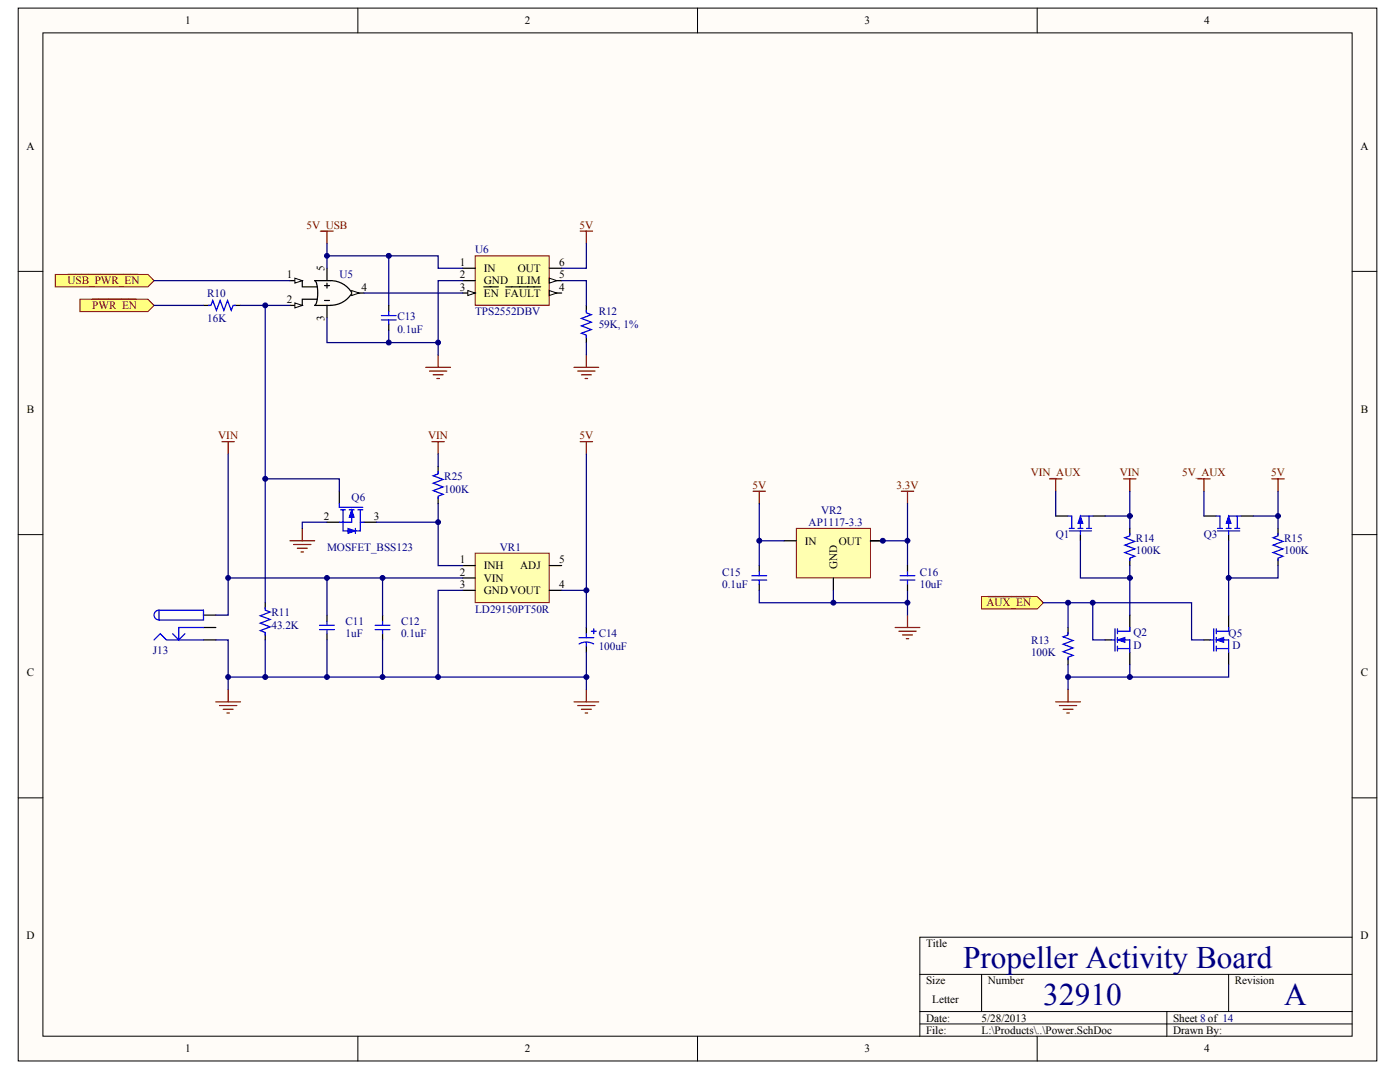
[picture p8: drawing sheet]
<svg xmlns="http://www.w3.org/2000/svg" width="271mm" height="207mm" viewBox="0 0 271 207" stroke-linecap="round" stroke-linejoin="round" font-family="sans-serif">
<g fill="#fffcf8" stroke="#000" stroke-width=".19">
<path d="M3.5 1.6h263v203.5h-263z"/>
<path d="M8.3 6.4h253.4v194h-253.4z"/>
</g>
<g fill="none" stroke="#000" stroke-width=".19">
<path d="M69.3 1.6v4.8M135 1.6v4.8M200.7 1.6v4.8M3.5 52.5h4.8M261.7 52.5h4.8M3.5 103.4h4.8M261.7 103.4h4.8M3.5 154.3h4.8M261.7 154.3h4.8M178 188.4h83.7M178 195.6h83.7M178 198h83.7"/>
<path d="M190 188.4v7.2M225.8 195.6v4.8M237.8 188.4v7.2M261.7 181.2h-83.7v19.2M69.3 200.4v4.8M135 200.4v4.8M200.7 200.4v4.8"/>
</g>
<path d="M15.5 57.9h13.1l1.2 1.2-1.2 1.2h-13.1z" fill-rule="evenodd" fill="#ffff80" stroke="#800000" stroke-width=".19"/>
<path d="M17.9 57.9h8.4" fill="none" stroke="#800000" stroke-width=".24"/>
<path d="M190 115.3h10.7l1.2 1.2-1.2 1.2h-10.7z" fill-rule="evenodd" fill="#ffff80" stroke="#800000" stroke-width=".19"/>
<path d="M191.1 115.3h8.4" fill="none" stroke="#800000" stroke-width=".24"/>
<path d="M10.7 53.1h17.9l1.2 1.2-1.2 1.2h-17.9z" fill-rule="evenodd" fill="#ffff80" stroke="#800000" stroke-width=".19"/>
<path d="M13.1 53.1h13.6M204.3 135.7h4.8M205 136.4h3.4M205.7 137.1h2M206.5 137.9h.4M206.7 133.3v2.4" fill="none" stroke="#800000" stroke-width=".24"/>
<path d="M233 99.8h2.4M240.2 99.8h2.3M51.3 116.5v1.2M63.3 118.9v1.2M74 118.9v1.2M237.8 103.4v1.2M51.3 122.5v1.2M63.3 122.5v1.2M74 122.5v1.2M113.5 121.3v1.2M113.5 124.9v1.2" fill="none" stroke="#000" stroke-width=".24"/>
<g fill="none" stroke="#00f" stroke-width=".24">
<path d="M235.4 99.8h.7v2.4M239.4 99.8v2.4M240.2 99.8h-2.4v2.4M51.3 117.5v.5l1 .3-1.9 .8 1.9 .7-1.9 .7 1.9 .7-1.9 .7 .9 .4v.5M235.6 102.6h4.3M235.6 102.2h1M237.3 102.2h.9M237.8 102.6v.8M239 102.2h.9M61.8 120.9h2.9M61.8 121.7h2.9M63.3 120.1v.8"/>
<path d="M63.3 121.7v.8M72.6 120.9h2.9M72.6 121.7h2.9M74 120.1v.8M74 121.7v.8M112 123.3h2.9M112.1 124.5a2.8 2.8 0 0 1 2.8 0M113.5 122.5v.8M113.5 124.1v.8M114.4 122.1h1M114.9 121.6v.9"/>
</g>
<path d="M237.8 99.8l.4 1.4h-.9z" fill="#00f" stroke="#00f" stroke-width=".19"/>
<path d="M92 49.5h14.3v9.5h-14.3z" fill="#ffffb0" stroke="#800000" stroke-width=".19"/>
<path d="M106.3 51.9h2.4M106.3 54.3h2.4" fill="none" stroke="#000" stroke-width=".24"/>
<path d="M106.3 53.8l1.4 .5-1.4 .4z" fill="#fffcf8" stroke="#000" stroke-width=".19"/>
<path d="M106.3 56.7h2.4" fill="none" stroke="#000" stroke-width=".24"/>
<path d="M106.3 56.2l1.4 .5-1.4 .4z" fill="#fffcf8" stroke="#000" stroke-width=".19"/>
<path d="M89.6 56.7h2.4M97.9 55.5h6.7" fill="none" stroke="#000" stroke-width=".24"/>
<path d="M90.5 56.2l1.5 .5-1.5 .4z" fill="#fffcf8" stroke="#000" stroke-width=".19"/>
<g fill="none" stroke="#000" stroke-width=".24">
<path d="M39.4 59.1h1.2M45.4 59.1h1.1M56.1 54.3h2.4v1.2h2.9M60.9 59.1h3.1M61.4 57.9h-2.9v1.2M64 59a4.8 4.8 0 0 0 4.1-2.3 4.8 4.8 0 0 0-4.1-2.4h-3.1a3.9 3.9 0 0 1 .6 3.1 1.89 1.89 0 0 1-.6 1.6M89.6 54.3h2.4M89.6 51.9h2.4M93.6 55.5h2.8M113.5 59.1v1.2M113.5 65v1.2M39.4 118.9h2.4"/>
<path d="M218.6 102.2v1.2M218.6 108.2v1.2M39.4 123.7h2.4M39.4 121.3h2.4"/>
</g>
<path d="M40.3 59.1h.5l.4-1 .7 1.9 .7-1.9 .7 1.9 .7-1.9 .8 1.9 .3-.9h.5M113.5 60v.5l.9 .4-1.9 .7 1.9 .7-1.9 .7 1.9 .7-1.9 .7 1 .4v.5M30.8 118h8.6v1.9h-8.6zM30.8 118a.95 .95 0 0 0-1 .9 .95 .95 0 0 0 1 1M218.6 103.1v.5l-.9 .4 1.9 .7-1.9 .7 1.9 .7-1.9 .7 1.9 .8-1 .3v.5M29.8 123.7l1.2-1.2 1.2 1.2h7.2M35.8 122.5l-1.2 1.2M39.4 121.3h-4.8v2.4l-1.2-1.2" fill="none" stroke="#00f" stroke-width=".24"/>
<path d="M111.1 71h4.8M111.8 71.7h3.3M112.5 72.5h1.9M113.2 73.2h.5M113.5 68.6v2.4" fill="none" stroke="#800000" stroke-width=".24"/>
<path d="M57.1 53.8l1.4 .5-1.4 .4z" fill="#fffcf8" stroke="#000" stroke-width=".19"/>
<path d="M56.1 59.1h2.4" fill="none" stroke="#000" stroke-width=".24"/>
<path d="M57.1 58.6l1.4 .5-1.4 .4z" fill="#fffcf8" stroke="#000" stroke-width=".19"/>
<path d="M68.1 56.7h2.4" fill="none" stroke="#000" stroke-width=".24"/>
<path d="M68.1 56.2l1.4 .5-1.4 .4z" fill="#fffcf8" stroke="#000" stroke-width=".19"/>
<path d="M62.8 58.1h1M62.8 55.2h1M63.3 51.9v2.4M63.3 54.7v1M63.3 59.1v2.3" fill="none" stroke="#000" stroke-width=".24"/>
<path d="M29.8 54.3h26.3M70.5 56.7h19.1" fill="none" stroke="#000080" stroke-width=".24"/>
<g fill="none" stroke="#800000" stroke-width=".24">
<path d="M62.1 44.7h2.4M63.3 44.7v2.4M43 85.4h2.4M44.2 85.4v2.4M145.7 95h2.4M146.9 95v2.4M174.4 95h2.4M175.6 95v2.4M231.8 92.6h2.4M233 92.6v2.4M41.8 135.7h4.7M42.5 136.4h3.3"/>
<path d="M43.2 137.1h1.9M43.9 137.9h.5M44.2 133.3v2.4"/>
</g>
<path d="M154.1 102.2h14.4v9.5h-14.4z" fill="#ffffb0" stroke="#800000" stroke-width=".19"/>
<g fill="none" stroke="#000" stroke-width=".24">
<path d="M204.3 99.8h2.4M211.5 99.8h2.4M151.7 104.6h2.4M161.3 111.8v2.3M168.5 104.6h2.3M209.1 103.4v1.2M218.6 118.9v2.4M237.8 118.9v2.4M247.3 102.2v1.2M247.3 108.2v1.2M206.7 121.3v1.2M206.7 127.3v1.2"/>
<path d="M213.9 123.7h1.2M218.6 126.1v2.4M233 123.7h1.2M237.8 126.1v2.4"/>
</g>
<path d="M29.8 59.1h9.6M63.3 47.1v4.8M75.2 63.8v2.4M175.6 97.4v12M204.3 95v4.8M233 95v4.8M211.5 116.5v7.2h2.4M51.3 123.7v7.2M206.7 128.5v4.8M218.6 128.5v2.4" fill="none" stroke="#000080" stroke-width=".24"/>
<g fill="none" stroke="#00f" stroke-width=".24">
<path d="M206.7 99.8h.7v2.4M210.8 99.8v2.4M211.5 99.8h-2.4v2.4M206.9 102.6h4.3M206.9 102.2h1M208.6 102.2h1M209.1 102.6v.8M210.3 102.2h.9M247.3 103.1v.5l-.9 .4 1.9 .7-1.9 .7 1.9 .7-1.9 .7 1.9 .8-1 .3v.5M206.7 122.3v.5l-1 .3 2 .7-2 .8 2 .7-2 .7 2 .7-1 .4v.5M215.1 123.7h.7M215.8 121.6v4.3"/>
<path d="M216.3 123.7h2.3v2.4M216.3 125.4h2.3M216.3 121.6v.9M216.3 123.2v1M216.3 124.9v1M218.6 121.3v.8h-2.3M234.2 123.7h.7M234.9 121.6v4.3M235.4 123.7h2.4v2.4M235.4 125.4h2.4M235.4 121.6v.9M235.4 123.2v1"/>
<path d="M235.4 124.9v1M237.8 121.3v.8h-2.4"/>
</g>
<g fill="#00f" stroke="#00f" stroke-width=".19">
<path d="M216.3 123.7l1.4-.5v1z"/>
<path d="M209.1 99.8l.5 1.4h-1z"/>
<path d="M235.4 123.7l1.4-.5v1z"/>
</g>
<path d="M203.1 92.6h2.4M204.3 92.6v2.4" fill="none" stroke="#800000" stroke-width=".24"/>
<path d="M92 107h14.3v9.5h-14.3z" fill="#ffffb0" stroke="#800000" stroke-width=".19"/>
<g fill="none" stroke="#000" stroke-width=".24">
<path d="M75.2 59.1v1.2M75.2 62.6v1.2M65.7 95v2.4M84.8 90.2v1.2M84.8 96.2v1.2M63.3 101h2.4M70.5 101h2.3M89.6 109.4h2.4M89.6 111.8h2.4M89.6 114.1h2.4M106.3 109.4h2.4M106.3 114.1h2.4"/>
<path d="M146.9 109.4v1.2M146.9 112.9v1.2M175.6 109.4v1.2M175.6 112.9v1.2"/>
</g>
<g fill="none" stroke="#000080" stroke-width=".24">
<path d="M46.5 59.1h9.6M51.3 59.1v57.4M63.3 49.5h21.5v2.4h4.8M75.2 49.5v9.6M89.6 54.3h-4.8v11.9M108.7 54.3h4.8v4.8M113.5 47.1v4.8h-4.8M63.3 61.4v4.8h21.5M84.8 66.2v2.4M113.5 66.2v2.4M44.2 87.8v31.1h-2.4M51.3 92.6h14.4v2.4"/>
<path d="M84.8 87.8v2.4M84.8 97.4v3.6M113.5 87.8v33.5M146.9 97.4v12M213.9 99.8h4.7M218.6 95v7.2M242.5 99.8h4.8M247.3 95v7.2M44.2 111.8h45.4M63.3 101h-4.8v1.2M63.3 111.8v7.1M72.8 101h12"/>
<path d="M74 111.8v7.1M84.8 101v8.4h4.8M89.6 114.1h-4.8v16.8M108.7 114.1h4.8M146.9 114.1v2.4h28.7M146.9 104.6h4.8M161.3 114.1v2.4M170.8 104.6h4.8M175.6 114.1v4.8M201.9 116.5h28.7v7.2h2.4M206.7 116.5v4.8M209.1 104.6v7.2h9.5"/>
<path d="M218.6 109.4v9.5M237.8 104.6v14.3M247.3 109.4v2.4h-9.5M41.8 123.7h2.4v9.6M44.2 130.9h69.3M63.3 123.7v7.2M74 123.7v7.2M113.5 126.1v7.2M237.8 128.5v2.4h-31.1"/>
</g>
<g fill="none" stroke="#800000" stroke-width=".24">
<path d="M112.3 44.7h2.4M113.5 44.7v2.4M82.4 71h4.8M83.1 71.7h3.4M83.8 72.5h1.9M84.6 73.2h.4M84.8 68.6v2.4M83.6 85.4h2.4M84.8 85.4v2.4M112.3 85.4h2.4M113.5 85.4v2.4M217.5 92.6h2.3"/>
<path d="M218.6 92.6v2.4M246.1 92.6h2.4M247.3 92.6v2.4M56.1 104.6h4.8M56.8 105.3h3.4M57.5 106h2M58.3 106.7h.4M58.5 102.2v2.4M175.6 118.9v2.4M111.1 135.7h4.8M111.8 136.4h3.3M112.5 137.1h1.9"/>
<path d="M113.2 137.9h.5M113.5 133.3v2.4M173.2 121.3h4.8M173.9 122.1h3.4M174.7 122.8h1.9M175.4 123.5h.5"/>
</g>
<g fill="none" stroke="#00f" stroke-width=".24">
<path d="M73.8 61h2.9M73.8 61.9h2.9M75.2 60.3v.7M75.2 61.9v.7M65.7 97.4v.7h4.5M65.9 98.6h1M66.4 98.6v4h.9M67.6 98.6h.9M68.1 98.6v2.4h-2.4M69.3 98.6h.9M69.7 98.6v4h-1.6M84.8 91.2v.4l-1 .4 1.9 .7-1.9 .7 1.9 .7-1.9 .8 1.9 .7-.9 .3v.5"/>
<path d="M68.8 102.2v.9M69.7 101h.8M145.5 111.3h2.9M145.5 112.2h2.9M146.9 110.6v.7M146.9 112.2v.7M174.2 111.3h2.9M174.2 112.2h2.9M175.6 110.6v.7M175.6 112.2v.7"/>
</g>
<g fill="#00f" stroke="#00f" stroke-width=".19">
<path d="M68.1 98.6l.4 1.4h-.9z"/>
<path d="M67.3 102.2l1.5 .4-1.5 .5z"/>
</g>
<g fill="#000080" stroke="#000080" stroke-width=".19">
<circle cx="44.1" cy="130.9" r=".47"/>
<circle cx="44.1" cy="111.7" r=".47"/>
<circle cx="51.3" cy="130.9" r=".47"/>
<circle cx="51.3" cy="92.6" r=".47"/>
<circle cx="51.3" cy="59" r=".47"/>
<circle cx="63.3" cy="130.9" r=".47"/>
<circle cx="63.3" cy="111.7" r=".47"/>
<circle cx="63.3" cy="49.5" r=".47"/>
<circle cx="74" cy="130.9" r=".47"/>
<circle cx="74" cy="111.7" r=".47"/>
<circle cx="75.2" cy="66.2" r=".47"/>
<circle cx="75.2" cy="49.5" r=".47"/>
<circle cx="84.8" cy="130.9" r=".47"/>
<circle cx="84.8" cy="101" r=".47"/>
<circle cx="84.8" cy="66.2" r=".47"/>
<circle cx="113.5" cy="130.9" r=".47"/>
<circle cx="113.5" cy="114.1" r=".47"/>
<circle cx="146.9" cy="104.6" r=".47"/>
<circle cx="161.3" cy="116.5" r=".47"/>
<circle cx="170.8" cy="104.6" r=".47"/>
<circle cx="175.6" cy="116.5" r=".47"/>
<circle cx="175.6" cy="104.6" r=".47"/>
<circle cx="206.7" cy="130.9" r=".47"/>
<circle cx="206.7" cy="116.5" r=".47"/>
<circle cx="211.5" cy="116.5" r=".47"/>
<circle cx="218.7" cy="130.9" r=".47"/>
<circle cx="218.7" cy="111.7" r=".47"/>
<circle cx="218.7" cy="99.8" r=".47"/>
<circle cx="237.8" cy="111.7" r=".47"/>
<circle cx="247.3" cy="99.8" r=".47"/>
</g>
<g font-size="6.1" fill="#000080">
<text x="186.4" y="187.1">Propeller Activity Board</text>
<text x="201.9" y="194.3">32910</text>
<text x="248.5" y="194.3">A</text>
</g>
<g font-size="2.2">
<text x="35.8" y="4.7">1</text>
<text x="101.6" y="4.7">2</text>
<text x="167.3" y="4.7">3</text>
<text x="233" y="4.7">4</text>
<text x="5.1" y="29">A</text>
<text x="263.3" y="29">A</text>
<text x="55.5" y="53.8">1</text>
<text x="62.8" y="52.3" transform="rotate(-90 62.8 52.3)">5</text>
<text x="89" y="53.8">2</text>
<text x="89" y="51.4">1</text>
<text x="93.6" y="52.6">IN</text>
<text x="100.2" y="52.6">OUT</text>
<text x="108.2" y="51.4">6</text>
<text x="108.2" y="53.8">5</text>
<text x="55.5" y="58.6">2</text>
<text x="70" y="56.2">4</text>
<text x="89" y="56.2">3</text>
<text x="93.6" y="57.4">EN FAULT</text>
<text x="93.6" y="55">GND</text>
<text x="100" y="55">ILIM</text>
<text x="108.2" y="56.2">4</text>
<text x="62.8" y="62" transform="rotate(-90 62.8 62)">3</text>
<text x="5.2" y="79.8">B</text>
<text x="263.3" y="79.8">B</text>
<text x="62.7" y="100.5">2</text>
<text x="72.4" y="100.5">3</text>
<text x="155.8" y="105.3">IN</text>
<text x="162.3" y="105.3">OUT</text>
<text x="89" y="108.9">1</text>
<text x="89" y="111.3">2</text>
<text x="89" y="113.7">3</text>
<text x="93.6" y="110.1">INH</text>
<text x="93.6" y="112.5">VIN</text>
<text x="100.7" y="110.1">ADJ</text>
<text x="108.2" y="113.7">4</text>
<text x="108.2" y="108.9">5</text>
<text x="162" y="110.1" transform="rotate(-90 162 110.1)">GND</text>
<text x="93.6" y="114.9">GNDVOUT</text>
<text x="5.2" y="130.7">C</text>
<text x="263.3" y="130.7">C</text>
<text x="5.1" y="181.7">D</text>
<text x="179.2" y="183.1">Title</text>
<text x="263.3" y="181.7">D</text>
<text x="179.2" y="190.3">Size</text>
<text x="191.2" y="190.3">Number</text>
<text x="239" y="190.3">Revision</text>
<text x="179.2" y="197.5">Date:</text>
<text x="180.4" y="193.9">Letter</text>
<text x="190" y="197.5">5/28/2013</text>
<text x="227" y="197.5">Sheet 8 of 14</text>
<text x="35.8" y="203.5">1</text>
<text x="101.6" y="203.5">2</text>
<text x="167.3" y="203.5">3</text>
<text x="179.2" y="199.9">File:</text>
<text x="190" y="199.9">L:\Products\..\Power.SchDoc</text>
<text x="227" y="199.9">Drawn By:</text>
<text x="233" y="203.5">4</text>
</g>
<g font-size="2.2" fill="#800000">
<text x="59.3" y="44.2">5V_USB</text>
<text x="112.1" y="44.2">5V</text>
<text x="13.1" y="55">USB_PWR_EN</text>
<text x="17.9" y="59.8">PWR_EN</text>
<text x="42.2" y="84.9">VIN</text>
<text x="82.9" y="84.9">VIN</text>
<text x="112.1" y="84.9">5V</text>
<text x="145.6" y="94.5">5V</text>
<text x="173.5" y="94.5">3.3V</text>
<text x="199.5" y="92.1">VIN_AUX</text>
<text x="216.7" y="92.1">VIN</text>
<text x="228.8" y="92.1">5V_AUX</text>
<text x="246" y="92.1">5V</text>
<text x="190.9" y="117.3">AUX_EN</text>
</g>
<g font-size="2.2" fill="#000080">
<text x="65.7" y="53.8">U5</text>
<text x="92" y="49">U6</text>
<text x="40.1" y="57.4">R10</text>
<text x="40.1" y="62.2">16K</text>
<text x="76.9" y="64.3">0.1uF</text>
<text x="76.9" y="61.9">C13</text>
<text x="92" y="61">TPS2552DBV</text>
<text x="115.9" y="63.4">59K, 1%</text>
<text x="115.9" y="61">R12</text>
<text x="86" y="95.2">100K</text>
<text x="86" y="92.8">R25</text>
<text x="68.1" y="96.9">Q6</text>
<text x="156.5" y="101.7">AP1117-3.3</text>
<text x="158.9" y="99.3">VR2</text>
<text x="63.3" y="106.5">MOSFET_BSS123</text>
<text x="96.7" y="106.5">VR1</text>
<text x="204.3" y="104.1">Q1</text>
<text x="219.8" y="107.2">100K</text>
<text x="219.8" y="104.8">R14</text>
<text x="233" y="104.1">Q3</text>
<text x="248.5" y="107.2">100K</text>
<text x="248.5" y="104.8">R15</text>
<text x="139.8" y="113.7">0.1uF</text>
<text x="139.8" y="111.3">C15</text>
<text x="178" y="113.7">10uF</text>
<text x="178" y="111.3">C16</text>
<text x="52.5" y="119.2">R11</text>
<text x="92" y="118.5">LD29150PT50R</text>
<text x="52.5" y="121.6">43.2K</text>
<text x="66.9" y="123.3">1uF</text>
<text x="66.9" y="120.9">C11</text>
<text x="77.6" y="123.3">0.1uF</text>
<text x="77.6" y="120.9">C12</text>
<text x="115.9" y="125.7">100uF</text>
<text x="115.9" y="123.3">C14</text>
<text x="199.5" y="124.5">R13</text>
<text x="219.4" y="123">Q2</text>
<text x="219.4" y="125.4">D</text>
<text x="237.8" y="123.3">Q5</text>
<text x="238.5" y="125.4">D</text>
<text x="29.6" y="126.4">J13</text>
<text x="199.5" y="126.9">100K</text>
</g>
</svg>
